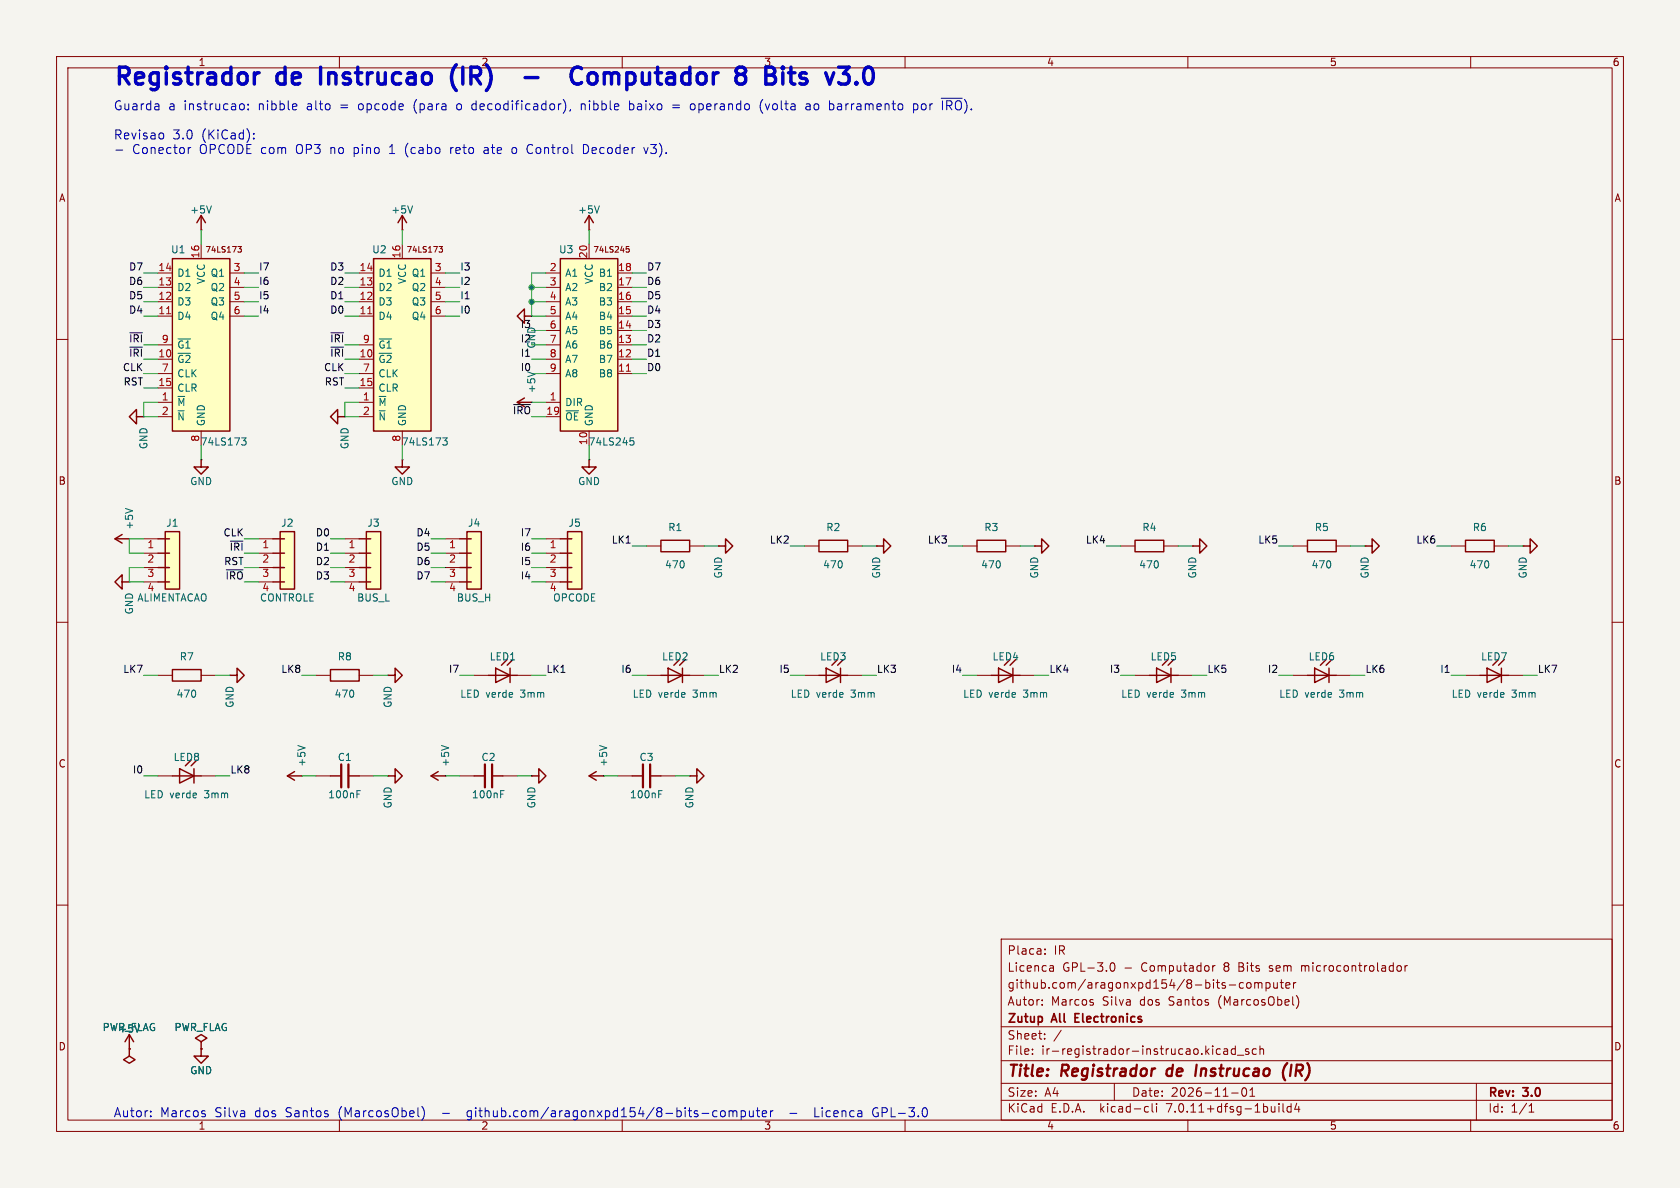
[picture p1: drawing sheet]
<svg xmlns="http://www.w3.org/2000/svg" width="297mm" height="210mm" viewBox="0 0 297 210" stroke-linecap="round" stroke-linejoin="round" font-family="sans-serif">
<path d="M0 0h297v210h-297z" fill="#f5f4ef" stroke="#f5f4ef" stroke-width=".18"/>
<g fill="none" stroke="#840000" stroke-width=".18">
<path d="M10 10h277v190h-277zM12 12h273v186h-273zM60 10v2M110 10v2M160 10v2M210 10v2M260 10v2M10 60h2M27.9 55.9h2.6M27.9 53.3h2.6M27.9 50.8h2.6M27.9 48.3h2.6"/>
<path d="M35.6 40.6h.1M35.6 43.2v2.5M40.6 55.9h2.6M40.6 53.3h2.6M40.6 50.8h2.6M40.6 48.3h2.6M42.1 43.6h.6l-.4 .4 .3 .1 .1 .3-.2 .2h-.3M63.5 55.9h2.5M63.5 53.3h2.5M63.5 50.8h2.5M63.5 48.3h2.5M71.1 40.6h.1"/>
<path d="M71.1 43.2v2.5M76.2 55.9h2.5M76.2 53.3h2.5M76.2 50.8h2.5M76.2 48.3h2.5M77.6 43.6h.6l-.3 .4 .3 .1v.3l-.2 .2h-.2M94 55.9h.1M96.5 58.4h2.6M96.5 55.9h2.6M96.5 53.3h2.6M96.5 50.8h2.6M96.5 48.3h2.6"/>
<path d="M104.1 40.6h.1M104.1 43.2v2.5M109.2 58.4h2.6M109.2 55.9h2.6M109.2 53.3h2.6M109.2 50.8h2.6M109.2 48.3h2.6M110.7 43.6h.5M110.8 44h.3l.2 .1-.1 .4-.4 .1M285 60h2M25.4 73.7h.1M27.9 71.1h2.6"/>
<path d="M27.9 66h2.6M27.9 63.5h2.6M27.9 61h2.6M27.9 73.7h2.6M27.9 68.6h2.6M35.6 76.2v2.5M61 73.7h.1M63.5 71.1h2.5M63.5 66h2.5M63.5 63.5h2.5M63.5 61h2.5M63.5 73.7h2.5"/>
<path d="M63.5 68.6h2.5M71.1 76.2v2.5M94 71.1h.1M96.5 71.1h2.6M96.5 66h2.6M96.5 63.5h2.6M96.5 61h2.6M96.5 73.7h2.6M104.1 76.2v2.5M109.2 66h2.6M109.2 63.5h2.6M109.2 61h2.6"/>
<path d="M22.9 95.3h.1M25.4 95.3h2.5M25.4 97.8h2.5M35.6 81.3h.1M45.7 95.3h2.6M45.7 97.8h2.6M61 95.3h2.5M61 97.8h2.5M71.1 81.3h.1M78.7 95.3h2.6M78.7 97.8h2.6M96.5 95.3h2.6"/>
<path d="M96.5 97.8h2.6M104.1 81.3h.1M114.3 96.5h2.5M121.9 96.5h2.6M127 96.5h.1M142.2 96.5h2.6M149.9 96.5h2.5M154.9 96.5h.1M170.2 96.5h2.5M177.8 96.5h2.5M182.9 96.5h.1M198.1 96.5h2.6"/>
<path d="M205.7 96.5h2.6M210.8 96.5h.1M228.6 96.5h2.5M236.2 96.5h2.6M241.3 96.5h.1M256.5 96.5h2.6M264.2 96.5h2.5M269.2 96.5h.1M10 110h2M22.9 102.9h.1M25.4 100.3h2.5M25.4 102.9h2.5"/>
<path d="M27.9 119.4h2.6M35.6 119.4h2.5M40.6 119.4h.1M45.7 100.3h2.6M45.7 102.9h2.6M55.9 119.4h2.5M61 100.3h2.5M61 102.9h2.5M63.5 119.4h2.5M68.6 119.4h.1M78.7 100.3h2.6M78.7 102.9h2.6"/>
<path d="M83.8 119.4h2.6M91.4 119.4h2.6M96.5 100.3h2.6M96.5 102.9h2.6M114.3 119.4h2.5M121.9 119.4h2.6M142.2 119.4h2.6M149.9 119.4h2.5M172.7 119.4h2.6M180.3 119.4h2.6M200.7 119.4h2.5M208.3 119.4h2.5"/>
<path d="M228.6 119.4h2.5M236.2 119.4h2.6M259.1 119.4h2.5M266.7 119.4h2.5M285 110h2M27.9 137.2h2.6M35.6 137.2h2.5M53.3 137.2h.1M55.9 137.2h2.5M63.5 137.2h2.5M68.6 137.2h.1M78.7 137.2h.1"/>
<path d="M81.3 137.2h2.5M88.9 137.2h2.5M94 137.2h.1M106.7 137.2h.1M109.2 137.2h2.6M116.8 137.2h2.6M121.9 137.2h.1M10 160h2M285 160h2M177 166h108v32h-108zM184.2 177.6v.1M184.2 176.8v.1"/>
<path d="M184.7 168.6v.1M184.7 167.8v.1M185.7 170.7h.3l.2 .2v.8M186.2 171.6l-.5 .1M186.2 171.1h-.5M193.2 177.3v.3M196.4 170.3l.2-.1a.81 .81 0 0 1 .6 .6 .81 .81 0 0 1-.3 .8l-.2 .1a.81 .81 0 0 1-.3-1.4zM214.4 170.7v1M214.8 170.7l-.3 .1-.1 .2M217.3 174.1h1.2M219.8 173.8l-.4-.1-.3 .3v.4l.1 .2h.6M220.5 173.8l.2-.1 .4 .1 .1 .6-.2 .2-.3 .1-.2-.1z"/>
<path d="M221.8 173.8l.4-.1 .3 .2M221.8 173.7v1M222.5 173.9l.2-.2 .3 .1 .1 .9M222.5 173.9v.8M223.8 173.8l.4-.1 .3 .3v.4l-.1 .2h-.6M223.8 173.7v1.5M225.2 173.7v.9l.4 .1 .2-.1M225.8 173.7v1M226.3 173.7h.6M226.5 173.2v1.3l.4 .2M227.3 174.2l.7-.1v-.3l-.5-.1-.2 .2 .1 .7h.6M228.7 173.7v1"/>
<path d="M229.1 173.7l-.3 .1-.1 .2M229.2 176a1.72 1.72 0 0 1 0 2.3M230.1 170.7v1M230.2 170.8h-.1M247 171l.2-.3 .4 .1 .1 .2v.4l-.1 .2-.4 .1-.2-.3M248.4 170.7v1M248.8 170.7l-.3 .1-.1 .2M22.9 185.4h.1M35.6 185.4h.1M60 198v2M110 198v2M160 198v2"/>
<path d="M177 194.5h108M177 191.5h108M177 187.5h108M177 181.5h108M182.5 186.3v.1M182.5 185.5v.1M184.7 183.6v.1M184.7 182.8v.1M187.6 182.1l-1.3 2M197 191.5v3M202.6 195.6l.4 .1M203 196.5l-.4 .1"/>
<path d="M203.7 195.1v1.3l.2 .2M204.5 195.1v.1M204.5 195.6v1M210 198v2M215.3 185.4l.4 .1M215.7 186.3l-.4 .1M216.4 185.5h.6v.9M217 185.8h-.5a.29 .29 0 0 0-.2 .3 .29 .29 0 0 0 .2 .3l.5-.1M217.7 193.2h1.2M218.4 185.5l-.4-.1-.3 .3v.4l.1 .2h.6M218.4 184.9v1.5M218.7 186.5h1.2"/>
<path d="M219.7 192.4l.2-.1a.81 .81 0 0 1 .6 .6 .81 .81 0 0 1-.3 .8l-.2 .1a.81 .81 0 0 1-.3-1.4zM220.7 185.5l-.3-.1-.2 .2v.2l.5 .2v.3h-.5M221 193.8h.8M221 192.7l.4-.4v1.5M222.1 185.5l-.4-.1-.3 .3v.4l.1 .2h.6M222.7 185.5l.3-.1 .3 .1 .1 .9M222.7 184.9v1.5M226.1 195.1v.1M226.1 195.6v1M226.8 195.1v1.3l.2 .2M228.2 195.7l-.4-.1-.3 .3v.4l.2 .2h.5M228.2 195.1v1.5"/>
<path d="M229.2 195l-.3 1.1h.9M229.6 195.6v1M260 198v2M261 191.5v6.5M270.3 196.6h.9M270.3 195.5l.4-.4v1.5"/>
</g>
<path d="M60.3 135.1v4.1M61.6 135.1v4.1M85.7 135.1v4.1M87 135.1v4.1M113.7 135.1v4.1M114.9 135.1v4.1M206.4 189.1l-.2 .7 .3 .4M211.6 188.2l-.3 2M227.6 187.9a2.35 2.35 0 0 0-.4 3.1M228.3 188.2l-.2 2" fill="none" stroke="#840000" stroke-width=".4"/>
<path d="M190.1 179.9h.5M190.8 179.2h-.7v1.5h.7" fill="none" stroke="#840000" stroke-width=".3"/>
<g fill="none" stroke="#840000" stroke-width=".25">
<path d="M34.8 39.4l.8-1.3 .7 1.3M35.6 38.1v2.5M70.4 39.4l.7-1.3 .8 1.3M71.1 38.1v2.5M103.4 39.4l.7-1.3 .8 1.3M104.1 38.1v2.5M30.5 45.7h10.1v30.5h-10.1zM66 45.7h10.2v30.5h-10.2zM92.7 55.9v-1.3l-1.3 1.3 1.3 1.3v-1.3h1.3M99.1 45.7h10.1v30.5h-10.1zM24.1 73.7v-1.3l-1.2 1.3 1.2 1.2v-1.2h1.3M59.7 73.7v-1.3l-1.3 1.3 1.3 1.2v-1.2h1.3"/>
<path d="M91.4 71.1h2.6M92.7 70.4l-1.3 .7 1.3 .8M20.3 95.3h2.6M21.6 94.5l-1.3 .8 1.3 .7M27.9 97.8h2.1M27.9 95.3h2.1M29.2 94h2.5v10.1h-2.5zM35.6 81.3v1.3h1.2l-1.2 1.2-1.3-1.2h1.3M48.3 97.8h2M48.3 95.3h2M49.5 94h2.6v10.1h-2.6zM63.5 97.8h2"/>
<path d="M63.5 95.3h2M64.8 94h2.5v10.1h-2.5zM71.1 81.3v1.3h1.3l-1.3 1.2-1.3-1.2h1.3M81.3 97.8h2M81.3 95.3h2M82.5 94h2.6v10.1h-2.6zM99.1 97.8h2M99.1 95.3h2M100.3 94h2.6v10.1h-2.6zM104.1 81.3v1.3h1.3l-1.3 1.2-1.2-1.2h1.2M116.8 95.5h5.1v2h-5.1zM127 96.5h1.3v-1.2l1.2 1.2-1.2 1.3v-1.3"/>
<path d="M144.8 95.5h5.1v2h-5.1zM154.9 96.5h1.3v-1.2l1.3 1.2-1.3 1.3v-1.3M172.7 95.5h5.1v2h-5.1zM182.9 96.5h1.2v-1.2l1.3 1.2-1.3 1.3v-1.3M200.7 95.5h5v2h-5zM210.8 96.5h1.3v-1.2l1.3 1.2-1.3 1.3v-1.3M231.1 95.5h5.1v2h-5.1zM241.3 96.5h1.3v-1.2l1.2 1.2-1.2 1.3v-1.3M259.1 95.5h5.1v2h-5.1zM269.2 96.5h1.3v-1.2l1.3 1.2-1.3 1.3v-1.3M21.6 102.9v-1.3l-1.3 1.3 1.3 1.2v-1.2h1.3M27.9 102.9h2.1"/>
<path d="M27.9 100.3h2.1M30.5 118.4h5.1v2h-5.1zM40.6 119.4h1.3v-1.3l1.3 1.3-1.3 1.3v-1.3M48.3 102.9h2M48.3 100.3h2M58.4 118.4h5.1v2h-5.1zM63.5 102.9h2M63.5 100.3h2M68.6 119.4h1.2v-1.3l1.3 1.3-1.3 1.3v-1.3M81.3 102.9h2M81.3 100.3h2M86.4 119.4h5"/>
<path d="M87.6 118.1l2.6 1.3-2.6 1.3zM89.7 116.6l-1.1 1M90.2 118.1v2.6M90.7 116.6l-1 1M99.1 102.9h2M99.1 100.3h2M116.8 119.4h5.1M118.1 118.1l2.5 1.3-2.5 1.3zM120.1 116.6l-1 1M120.6 118.1v2.6M121.2 116.6l-1.1 1M144.8 119.4h5.1"/>
<path d="M146 118.1l2.6 1.3-2.6 1.3zM148.1 116.6l-1 1M148.6 118.1v2.6M149.1 116.6l-1 1M175.3 119.4h5M176.5 118.1l2.6 1.3-2.6 1.3zM178.6 116.6l-1.1 1M179.1 118.1v2.6M179.6 116.6l-1 1M203.2 119.4h5.1M204.5 118.1l2.5 1.3-2.5 1.3zM206.5 116.6l-1 1"/>
<path d="M207 118.1v2.6M207.5 116.6l-1 1M231.1 119.4h5.1M232.4 118.1l2.5 1.3-2.5 1.3zM234.4 116.6l-1 1M234.9 118.1v2.6M235.5 116.6l-1.1 1M261.6 119.4h5.1M262.9 118.1l2.5 1.3-2.5 1.3zM264.9 116.6l-1 1M265.4 118.1v2.6M265.9 116.6l-1 1"/>
<path d="M30.5 137.2h5.1M31.7 135.9l2.6 1.3-2.6 1.2zM33.8 134.4l-1 1M34.3 135.9v2.5M34.8 134.4l-1 1M50.8 137.2h2.5M52.1 136.4l-1.3 .8 1.3 .7M58.4 137.2h1.9M61.6 137.2h1.9M68.6 137.2h1.2v-1.3l1.3 1.3-1.3 1.2v-1.2M76.2 137.2h2.5M77.5 136.4l-1.3 .8 1.3 .7"/>
<path d="M83.8 137.2h1.9M87 137.2h1.9M94 137.2h1.2v-1.3l1.3 1.3-1.3 1.2v-1.2M104.1 137.2h2.6M105.4 136.4l-1.3 .8 1.3 .7M111.8 137.2h1.9M114.9 137.2h1.9M121.9 137.2h1.3v-1.3l1.3 1.3-1.3 1.2v-1.2M22.1 184.2l.8-1.3 .7 1.3M22.9 182.9v3.8l1 .6-1 .7-1.1-.7 1.1-.6M35.6 184.2l1-.7-1-.6-1.1 .6 1.1 .7v2.5h1.2l-1.2 1.3-1.3-1.3h1.3"/>
</g>
<g fill="none" stroke="#006464" stroke-width=".18">
<path d="M37.4 36.4l-.4 1.3M72.9 36.4l-.4 1.3M106 36.4l-.5 1.3M42.7 77.4h.8l-.4 .5 .3 .1 .1 .4-.2 .3h-.4M78.3 77.4h.8l-.5 .5 .4 .1 .1 .4-.3 .3h-.3M93.3 65.7l1.3 .5M111.4 77.4h.6M111.5 77.9h.3l.3 .2-.1 .5-.5 .1M22.2 89.9l1.2 .4M52.6 131.8l1.3 .4M63.1 139.8h.6M78 131.8l1.3 .4"/>
<path d="M88.5 139.8h.6M106 131.8l1.3 .4M116.4 139.8h.7M63.1 140.4h.4M88.5 140.4h.4M116.4 140.4h.5"/>
</g>
<g fill="#ffffc2" stroke="#ffffc2" stroke-width=".18">
<path d="M99.1 45.7h10.1v30.5h-10.1z"/>
<path d="M82.5 94h2.6v10.1h-2.6z"/>
<path d="M49.5 94h2.6v10.1h-2.6z"/>
<path d="M100.3 94h2.6v10.1h-2.6z"/>
<path d="M66 45.7h10.2v30.5h-10.2z"/>
<path d="M64.8 94h2.5v10.1h-2.5z"/>
<path d="M29.2 94h2.5v10.1h-2.5z"/>
<path d="M30.5 45.7h10.1v30.5h-10.1z"/>
</g>
<path d="M29.5 55.5h.7M65 55.5h.7M110.7 65.6h.8" fill="none" stroke="#a90000" stroke-width=".18"/>
<path d="M90.8 71.5h3M40 100.7h3" fill="none" stroke="#0f0f0f" stroke-width=".18"/>
<g fill="none" stroke="#0000c2" stroke-width=".18">
<path d="M43.2 18.7l-.1 .6-.4 .1M43.9 19.3v.1M52.4 18.4l.1 .3-.8 .2M83.4 18.7v.4l.2 .2M99.6 17.6a1.83 1.83 0 0 1 0 2.4M100.9 19.3l-.2 .3M102.8 18.4v1M103.2 18.4l-.4 .1M111.3 19.3l.5 .1M111.3 17.8v1.6M118.9 19h1.2M122 19.1l.3 .3 .4-.1"/>
<path d="M134.4 18.7l.1 .6 .3 .7M134.8 17.6l-.2 .3M142.5 18.4h.6l.1 1M143.2 18.7l-.5 .1a.31 .31 0 0 0-.2 .3 .31 .31 0 0 0 .2 .3l.5-.1M146.7 17.8v1.6M147.3 18.4l.1 .3v.4l-.1 .2M161.5 18.4h.5l.3 .3v.4l-.2 .2h-.6M161.5 18.4v1.6M166.4 17.4h3.7M166.6 17.8v1.6M167.4 18.7h.6M167.8 18.7l.5 .7"/>
<path d="M168 17.8h-.6v1.6M20.5 26.5h1.2M28.6 23.5l.3 .3v.5l-.3 .3M33.3 26.1v1M33.7 26.1l-.3 .1-.1 .2M44.9 24.4v.2M44.9 23.6v.1M68.9 27.1h.9M69 25.9l-.1 .1M79.7 26.1v1M79.8 26.2l-.1 .2M86.1 26.1l-.5 .1"/>
<path d="M86.2 26.5h-.4a.31 .31 0 0 0-.3 .3 .31 .31 0 0 0 .3 .3h.4M91 26.1l-.3 .1-.2 .2 .1 .6 .4 .1M93.5 27.1h.4M93.9 25.5l-.4 .1M103.9 25.8l-.4-.3h-.4v1.6h.4l.4-.2M113.8 26.1l.4 1 .4-1M26.7 197.3v.1M26.7 196.4v.2M36.3 197v.3M74.6 195.6a1.83 1.83 0 0 1 0 2.4M82.7 197.9l.1 .1M82.7 196.4l-.1 .3v.4l.1 .2"/>
<path d="M126 197.1l.3 .3 .5-.1M126.8 196.4h-.5l-.3 .3M127.5 196.4h.4l.3 .3v.4l-.3 .3-.4-.1-.1-.2v-.4zM128.9 196.5l.5-.1 .2 .2M128.9 196.4v1M129.6 196.6l.2-.2h.4l.1 1M129.6 196.6v.8M131 196.4h.5l.3 .3v.4l-.2 .2h-.6M131 196.4v1.6M132.5 196.4l.1 .9 .3 .1 .3-.1M133.2 196.4v1M133.7 196.4h.6"/>
<path d="M133.9 195.8v1.4l.1 .1 .3 .1M134.8 196.9l.7-.2v-.3h-.5l-.2 .2v.7h.7M136.2 196.4v1M136.7 196.4h-.3l-.2 .3M139.6 196.8h1.3M144.1 195.8v1.6h.7M155 196.7h.3M155.2 195.9a.79 .79 0 0 0-1 .6 .79 .79 0 0 0 .6 .9l.4-.1"/>
</g>
<g fill="none" stroke="#0000c2" stroke-width=".6">
<path d="M22.7 12.1l-.4-.2h-1.2v3M29.4 11.9l-.1 .1 .1 .1M29.4 11.9l.1 .1-.1 .1M29.4 11.9v.2M33.3 11.9v2.5M40.8 11.9v3M45 12.9v2M45.8 12.9a.77 .77 0 0 0-.8 .5M50.4 11.9v3M56.7 11.9v3M63.3 11.9v2.5M80.7 11.4a3.4 3.4 0 0 0 0 4.6"/>
<path d="M81.8 11.9v3M84.7 12l-.3-.1h-1.1v3M92.8 13.7h2.3M102.8 12.1a1.12 1.12 0 0 0-1.3-.1 1.12 1.12 0 0 0-.5 1.1 1.27 1.27 0 0 0 .3 1.4 1.27 1.27 0 0 0 1.4 .2l.1-.1M104.3 13a.81 .81 0 0 1 1.2 .4v.9a.81 .81 0 0 1-.7 .6 .81 .81 0 0 1-.8-.6v-.9zM106.8 12.9v2M107.3 12.9l-.5 .2M116.3 11.9v2.5M122 11.9v3M130.3 12.1l.4-.2h.6l.4 .2M135.4 11.9v3h1.1a.8 .8 0 0 0 .6-.9 .8 .8 0 0 0-.7-.7M135.4 13.3h1"/>
<path d="M136.4 11.9a.73 .73 0 0 1 .6 .7 .73 .73 0 0 1-.6 .7M138.4 11.9l-.1 .1 .1 .1M138.4 11.9l.1 .1-.1 .1M138.4 11.9v.2M139.8 11.9v2.5M142.3 13.9l.2 .1 .2 .3-.2 .4-.2 .2M142.3 12.9l.2 .1M148.3 11.9h1.8l-1 1.1M153 12.1a.69 .69 0 0 1 1.1 0M154.3 12.4l.1 .6-.1 1.3"/>
</g>
<g fill="none" stroke="#009600" stroke-width=".18">
<path d="M25.4 48.3h2.5M25.4 50.8h2.5M25.4 53.3h2.5M25.4 55.9h2.5M35.6 40.6v2.6M43.2 48.3h2.5M43.2 50.8h2.5M43.2 53.3h2.5M43.2 55.9h2.5M61 48.3h2.5M61 50.8h2.5M61 53.3h2.5"/>
<path d="M61 55.9h2.5M71.1 40.6v2.6M78.7 48.3h2.6M78.7 50.8h2.6M78.7 53.3h2.6M78.7 55.9h2.6M94 50.8h2.5M94 53.3h2.5M94 58.4h2.5M96.5 48.3h-2.5v7.6h2.5M104.1 40.6v2.6M111.8 48.3h2.5"/>
<path d="M111.8 50.8h2.5M111.8 53.3h2.5M111.8 55.9h2.5M111.8 58.4h2.5M25.4 61h2.5M25.4 66h2.5M25.4 68.6h2.5M27.9 71.1h-2.5v2.6h2.5M35.6 78.7v2.6M61 61h2.5M61 66h2.5M61 68.6h2.5"/>
<path d="M63.5 71.1h-2.5v2.6h2.5M71.1 78.7v2.6M94 61h2.5M94 71.1h2.5M94 66h2.5M94 63.5h2.5M104.1 78.7v2.6M111.8 61h2.5M111.8 66h2.5M111.8 63.5h2.5M25.4 95.3h-2.5v2.5h2.5M43.2 97.8h2.5"/>
<path d="M43.2 95.3h2.5M58.4 97.8h2.6M58.4 95.3h2.6M76.2 97.8h2.5M76.2 95.3h2.5M94 97.8h2.5M94 95.3h2.5M111.8 96.5h2.5M124.5 96.5h2.5M139.7 96.5h2.5M152.4 96.5h2.5M167.6 96.5h2.6"/>
<path d="M180.3 96.5h2.6M195.6 96.5h2.5M208.3 96.5h2.5M226.1 96.5h2.5M238.8 96.5h2.5M254 96.5h2.5M266.7 96.5h2.5M25.4 119.4h2.5M25.4 100.3h-2.5v2.6h2.5M38.1 119.4h2.5M43.2 100.3h2.5M53.3 119.4h2.6"/>
<path d="M58.4 102.9h2.6M58.4 100.3h2.6M66 119.4h2.6M76.2 102.9h2.5M76.2 100.3h2.5M81.3 119.4h2.5M94 119.4h2.5M94 102.9h2.5M94 100.3h2.5M111.8 119.4h2.5M124.5 119.4h2.5M139.7 119.4h2.5"/>
<path d="M152.4 119.4h2.5M170.2 119.4h2.5M182.9 119.4h2.5M198.1 119.4h2.6M210.8 119.4h2.6M226.1 119.4h2.5M238.8 119.4h2.5M256.5 119.4h2.6M269.2 119.4h2.6M25.4 137.2h2.5M38.1 137.2h2.5M53.3 137.2h2.6"/>
<path d="M66 137.2h2.6M78.7 137.2h2.6M91.4 137.2h2.6M106.7 137.2h2.5M119.4 137.2h2.5"/>
</g>
<g fill="#009600" stroke="#009600" stroke-width=".18">
<circle cx="94" cy="50.8" r=".46"/>
<circle cx="94" cy="53.3" r=".46"/>
</g>
<g font-size="4.2" fill="#0000c2">
<text x="20" y="16.5">Registrador</text>
<text x="49.2" y="16.5">de</text>
<text x="58" y="16.5">Instrucao</text>
<text x="82.3" y="16.5">(IR)</text>
<text x="108.4" y="16.5">Computador</text>
<text x="138.7" y="16.5">8</text>
<text x="145.1" y="16.5">Bits</text>
</g>
<g font-size="2.8" fill="#840000">
<text x="178" y="190.9">Title:</text>
<text x="187.7" y="190.9">Registrador</text>
<text x="207.1" y="190.9">de</text>
<text x="213" y="190.9">Instrucao</text>
<text x="229.2" y="190.9">(IR)</text>
</g>
<g font-size="2.2" fill="#0000c2">
<text x="20" y="19.8">Guarda</text>
<text x="29.7" y="19.8">a</text>
<text x="32.5" y="19.8">instrucao:</text>
<text x="45.8" y="19.8">nibble</text>
<text x="54.5" y="19.8">alto</text>
<text x="60.5" y="19.8">=</text>
<text x="63.8" y="19.8">opcode</text>
<text x="73.7" y="19.8">(para</text>
<text x="81.4" y="19.8">o</text>
<text x="84.2" y="19.8">decodificador),</text>
<text x="103.7" y="19.8">nibble</text>
<text x="112.3" y="19.8">baixo</text>
<text x="120.1" y="19.8">=</text>
<text x="123.4" y="19.8">operando</text>
<text x="135.8" y="19.8">(volta</text>
<text x="144.1" y="19.8">ao</text>
<text x="148.4" y="19.8">barramento</text>
<text x="163.4" y="19.8">por</text>
<text x="168.6" y="19.8">~{IRO}).</text>
<text x="20" y="25">Revisao</text>
<text x="23.3" y="27.5">Conector</text>
<text x="30.5" y="25">3.0</text>
<text x="35.3" y="27.5">OPCODE com</text>
<text x="35.7" y="25">(KiCad):</text>
<text x="52.5" y="27.5">OP3</text>
<text x="58.7" y="27.5">no</text>
<text x="63" y="27.5">pino</text>
<text x="69.4" y="27.5">1</text>
<text x="72.3" y="27.5">(cabo</text>
<text x="80.4" y="27.5">reto</text>
<text x="86.5" y="27.5">ate</text>
<text x="91.6" y="27.5">o</text>
<text x="94.4" y="27.5">Control</text>
<text x="104.4" y="27.5">Decoder</text>
<text x="115.4" y="27.5">v3).</text>
<text x="20" y="197.8">Autor:</text>
<text x="28.3" y="197.8">Marcos</text>
<text x="38" y="197.8">Silva</text>
<text x="45.2" y="197.8">dos</text>
<text x="50.7" y="197.8">Santos</text>
<text x="60.2" y="197.8">(MarcosObel)</text>
<text x="78.7" y="197.8">-</text>
<text x="83.4" y="197.8">github.com/aragonxpd154/8-bits-computer</text>
<text x="145.4" y="197.8">Licenca</text>
<text x="155.8" y="197.8">GPL-3.0</text>
</g>
<g font-size="2.1" fill="#840000">
<text x="178" y="172">Licenca</text>
<text x="178" y="169">Placa:</text>
<text x="186.3" y="169">IR</text>
<text x="187.8" y="172">GPL-3.0</text>
<text x="198.7" y="172">-</text>
<text x="201.9" y="172">Computador</text>
<text x="216.6" y="172">8</text>
<text x="219.4" y="172">Bits</text>
<text x="224.9" y="172">sem</text>
<text x="230.7" y="172">microcontrolador</text>
<text x="178" y="178">Autor:</text>
<text x="178" y="175">github.com/aragonxpd154/8-bits-computer</text>
<text x="185.8" y="178">Marcos</text>
<text x="195" y="178">Silva</text>
<text x="201.7" y="178">dos</text>
<text x="206.9" y="178">Santos</text>
<text x="215.8" y="178">(MarcosObel)</text>
<text x="178" y="184">Sheet:</text>
<text x="178" y="181.2">Zutup</text>
<text x="186.1" y="181.2">All</text>
<text x="190.7" y="181.2">Electronics</text>
<text x="178" y="186.7">File:</text>
<text x="184.1" y="186.7">ir-registrador-instrucao.kicad_sch</text>
<text x="178" y="196.9">KiCad</text>
<text x="178" y="194.1">Size:</text>
<text x="184.7" y="194.1">A4</text>
<text x="185.7" y="196.9">E.D.A.</text>
<text x="194.6" y="196.9">kicad-cli</text>
<text x="200" y="194.1">Date:</text>
<text x="206.5" y="196.9">7.0.11+dfsg-1build4</text>
<text x="207" y="194.1">2026-11-01</text>
<text x="263" y="194.3">Rev:</text>
<text x="263" y="196.9">Id:</text>
<text x="267.1" y="196.9">1/1</text>
<text x="269.4" y="194.3">3.0</text>
</g>
<g font-size="1.8" fill="#840000">
<text x="35" y="11.9">1</text>
<text x="185" y="11.9">4</text>
<text x="235" y="11.9">5</text>
<text x="285" y="11.9">6</text>
<text x="10.3" y="35.9">A</text>
<text x="285.3" y="35.9">A</text>
<text x="10.3" y="85.9">B</text>
<text x="285.3" y="85.9">B</text>
<text x="10.3" y="135.9">C</text>
<text x="285.3" y="135.9">C</text>
<text x="10.3" y="185.9">D</text>
<text x="285.3" y="185.9">D</text>
<text x="35" y="199.9">1</text>
<text x="85" y="199.9">2</text>
<text x="135" y="199.9">3</text>
<text x="185" y="199.9">4</text>
<text x="235" y="199.9">5</text>
<text x="285" y="199.9">6</text>
</g>
<g font-size="1.8" fill="#0000c2">
<text x="85" y="11.9">2</text>
<text x="135" y="11.9">3</text>
</g>
<g font-size="1.8" fill="#006464">
<text x="33.5" y="37.9">+5V</text>
<text x="69.1" y="37.9">+5V</text>
<text x="102.1" y="37.9">+5V</text>
<text x="30.1" y="45">U1</text>
<text x="65.7" y="45">U2</text>
<text x="98.7" y="45">U3</text>
<text x="31.2" y="51.7">D2</text>
<text x="31.2" y="49.1">D1</text>
<text x="36.4" y="50.3" transform="rotate(-90 36.4 50.3)">VCC</text>
<text x="37.1" y="49.1">Q1</text>
<text x="37.1" y="51.7">Q2</text>
<text x="66.8" y="51.7">D2</text>
<text x="66.8" y="49.1">D1</text>
<text x="72" y="50.3" transform="rotate(-90 72 50.3)">VCC</text>
<text x="72.7" y="49.1">Q1</text>
<text x="72.7" y="51.7">Q2</text>
<text x="99.8" y="49.1">A1</text>
<text x="99.8" y="51.7">A2</text>
<text x="105" y="50.3" transform="rotate(-90 105 50.3)">VCC</text>
<text x="105.8" y="51.7">B2</text>
<text x="105.8" y="49.1">B1</text>
<text x="31.2" y="56.7">D4</text>
<text x="31.2" y="54.2">D3</text>
<text x="37.1" y="54.2">Q3</text>
<text x="37.1" y="56.7">Q4</text>
<text x="66.8" y="56.7">D4</text>
<text x="66.8" y="54.2">D3</text>
<text x="72.7" y="54.2">Q3</text>
<text x="72.7" y="56.7">Q4</text>
<text x="99.8" y="54.2">A3</text>
<text x="99.8" y="56.7">A4</text>
<text x="99.8" y="59.3">A5</text>
<text x="105.8" y="59.3">B5</text>
<text x="105.8" y="56.7">B4</text>
<text x="105.8" y="54.2">B3</text>
<text x="31.2" y="64.4">~{G2}</text>
<text x="31.2" y="61.8">~{G1}</text>
<text x="66.8" y="64.4">~{G2}</text>
<text x="66.8" y="61.8">~{G1}</text>
<text x="94.8" y="61.7" transform="rotate(-90 94.8 61.7)">GND</text>
<text x="99.8" y="61.8">A6</text>
<text x="99.8" y="64.4">A7</text>
<text x="105.8" y="64.4">B7</text>
<text x="105.8" y="61.8">B6</text>
<text x="31.2" y="72">~{M}</text>
<text x="31.2" y="69.4">CLR</text>
<text x="31.2" y="66.9">CLK</text>
<text x="66.8" y="72">~{M}</text>
<text x="66.8" y="69.4">CLR</text>
<text x="66.8" y="66.9">CLK</text>
<text x="94.8" y="69.6" transform="rotate(-90 94.8 69.6)">+5V</text>
<text x="99.8" y="72">DIR</text>
<text x="99.8" y="66.9">A8</text>
<text x="105.8" y="66.9">B8</text>
<text x="31.2" y="74.5">~{N}</text>
<text x="36.4" y="75.4" transform="rotate(-90 36.4 75.4)">GND</text>
<text x="66.8" y="74.5">~{N}</text>
<text x="72" y="75.4" transform="rotate(-90 72 75.4)">GND</text>
<text x="99.8" y="74.5">~{OE}</text>
<text x="105" y="75.4" transform="rotate(-90 105 75.4)">GND</text>
<text x="26.3" y="79.5" transform="rotate(-90 26.3 79.5)">GND</text>
<text x="35.4" y="79">74LS173</text>
<text x="61.8" y="79.5" transform="rotate(-90 61.8 79.5)">GND</text>
<text x="70.9" y="79">74LS173</text>
<text x="103.9" y="79">74LS245</text>
<text x="33.5" y="86">GND</text>
<text x="69.1" y="86">GND</text>
<text x="102.1" y="86">GND</text>
<text x="23.7" y="93.7" transform="rotate(-90 23.7 93.7)">+5V</text>
<text x="29.3" y="93.3">J1</text>
<text x="49.6" y="93.3">J2</text>
<text x="64.8" y="93.3">J3</text>
<text x="82.6" y="93.3">J4</text>
<text x="100.4" y="93.3">J5</text>
<text x="118" y="94.1">R1</text>
<text x="146" y="94.1">R2</text>
<text x="173.9" y="94.1">R3</text>
<text x="201.9" y="94.1">R4</text>
<text x="232.3" y="94.1">R5</text>
<text x="260.3" y="94.1">R6</text>
<text x="117.5" y="100.7">470</text>
<text x="145.4" y="100.7">470</text>
<text x="173.3" y="100.7">470</text>
<text x="201.3" y="100.7">470</text>
<text x="231.8" y="100.7">470</text>
<text x="259.7" y="100.7">470</text>
<text x="24.2" y="106.5">ALIMENTACAO</text>
<text x="45.9" y="106.5">CONTROLE</text>
<text x="46.3" y="104.9">4</text>
<text x="63" y="106.5">BUS_L</text>
<text x="80.7" y="106.5">BUS_H</text>
<text x="97.1" y="104.9">4</text>
<text x="97.7" y="106.5">OPCODE</text>
<text x="127.9" y="102.4" transform="rotate(-90 127.9 102.4)">GND</text>
<text x="155.8" y="102.4" transform="rotate(-90 155.8 102.4)">GND</text>
<text x="183.7" y="102.4" transform="rotate(-90 183.7 102.4)">GND</text>
<text x="211.7" y="102.4" transform="rotate(-90 211.7 102.4)">GND</text>
<text x="242.2" y="102.4" transform="rotate(-90 242.2 102.4)">GND</text>
<text x="270.1" y="102.4" transform="rotate(-90 270.1 102.4)">GND</text>
<text x="23.7" y="108.7" transform="rotate(-90 23.7 108.7)">GND</text>
<text x="31.7" y="116.9">R7</text>
<text x="59.6" y="116.9">R8</text>
<text x="86.5" y="116.9">LED1</text>
<text x="116.9" y="116.9">LED2</text>
<text x="144.9" y="116.9">LED3</text>
<text x="175.4" y="116.9">LED4</text>
<text x="203.3" y="116.9">LED5</text>
<text x="231.2" y="116.9">LED6</text>
<text x="261.7" y="116.9">LED7</text>
<text x="31.1" y="123.5">470</text>
<text x="41.5" y="125.2" transform="rotate(-90 41.5 125.2)">GND</text>
<text x="59" y="123.5">470</text>
<text x="69.4" y="125.2" transform="rotate(-90 69.4 125.2)">GND</text>
<text x="81.3" y="123.5">LED verde</text>
<text x="92.1" y="123.5">3mm</text>
<text x="111.7" y="123.5">LED verde</text>
<text x="122.6" y="123.5">3mm</text>
<text x="139.7" y="123.5">LED verde</text>
<text x="150.6" y="123.5">3mm</text>
<text x="170.2" y="123.5">LED verde</text>
<text x="181" y="123.5">3mm</text>
<text x="198.1" y="123.5">LED verde</text>
<text x="209" y="123.5">3mm</text>
<text x="226" y="123.5">LED verde</text>
<text x="236.9" y="123.5">3mm</text>
<text x="256.5" y="123.5">LED verde</text>
<text x="267.4" y="123.5">3mm</text>
<text x="30.6" y="134.7">LED8</text>
<text x="54.2" y="135.6" transform="rotate(-90 54.2 135.6)">+5V</text>
<text x="59.6" y="134.7">C1</text>
<text x="79.6" y="135.6" transform="rotate(-90 79.6 135.6)">+5V</text>
<text x="85" y="134.7">C2</text>
<text x="107.5" y="135.6" transform="rotate(-90 107.5 135.6)">+5V</text>
<text x="113" y="134.7">C3</text>
<text x="25.4" y="141.3">LED verde</text>
<text x="36.3" y="141.3">3mm</text>
<text x="57.9" y="141.3">100nF</text>
<text x="69.4" y="143" transform="rotate(-90 69.4 143)">GND</text>
<text x="83.3" y="141.3">100nF</text>
<text x="94.8" y="143" transform="rotate(-90 94.8 143)">GND</text>
<text x="111.3" y="141.3">100nF</text>
<text x="122.8" y="143" transform="rotate(-90 122.8 143)">GND</text>
<text x="18" y="182.5">PWR_FLAG</text>
<text x="20.8" y="182.7">+5V</text>
<text x="30.7" y="182.5">PWR_FLAG</text>
<text x="33.5" y="190.1">GND</text>
</g>
<g font-size="1.8" fill="#0f0f0f">
<text x="22.7" y="47.9">D7</text>
<text x="45.7" y="47.9">I7</text>
<text x="58.3" y="47.9">D3</text>
<text x="81.3" y="47.9">I3</text>
<text x="114.3" y="47.9">D7</text>
<text x="22.7" y="53">D5</text>
<text x="22.7" y="50.5">D6</text>
<text x="45.7" y="50.5">I6</text>
<text x="45.7" y="53">I5</text>
<text x="58.3" y="50.5">D2</text>
<text x="58.3" y="53">D1</text>
<text x="81.3" y="53">I1</text>
<text x="81.3" y="50.5">I2</text>
<text x="114.3" y="50.5">D6</text>
<text x="114.3" y="53">D5</text>
<text x="22.7" y="55.5">D4</text>
<text x="45.7" y="55.5">I4</text>
<text x="58.3" y="55.5">D0</text>
<text x="81.3" y="55.5">I0</text>
<text x="92" y="58.1">I3</text>
<text x="114.3" y="55.5">D4</text>
<text x="114.3" y="58.1">D3</text>
<text x="21.6" y="65.7">CLK</text>
<text x="22.7" y="60.6">~{IRI}</text>
<text x="57.2" y="65.7">CLK</text>
<text x="58.3" y="60.6">~{IRI}</text>
<text x="92" y="60.6">I2</text>
<text x="92" y="63.2">I1</text>
<text x="92" y="65.7">I0</text>
<text x="114.3" y="60.6">D2</text>
<text x="114.3" y="63.2">D1</text>
<text x="114.3" y="65.7">D0</text>
<text x="21.7" y="68.2">RST</text>
<text x="57.3" y="68.2">RST</text>
<text x="39.4" y="94.9">CLK</text>
<text x="55.7" y="94.9">D0</text>
<text x="73.5" y="94.9">D4</text>
<text x="92" y="94.9">I7</text>
<text x="39.5" y="100">RST</text>
<text x="40.5" y="97.4">~{IRI}</text>
<text x="55.7" y="100">D2</text>
<text x="55.7" y="97.4">D1</text>
<text x="73.5" y="100">D6</text>
<text x="73.5" y="97.4">D5</text>
<text x="92" y="100">I5</text>
<text x="92" y="97.4">I6</text>
<text x="108" y="96.2">LK1</text>
<text x="136" y="96.2">LK2</text>
<text x="163.9" y="96.2">LK3</text>
<text x="191.9" y="96.2">LK4</text>
<text x="222.3" y="96.2">LK5</text>
<text x="250.3" y="96.2">LK6</text>
<text x="55.7" y="102.5">D3</text>
<text x="73.5" y="102.5">D7</text>
<text x="92" y="102.5">I4</text>
<text x="21.7" y="119">LK7</text>
<text x="49.6" y="119">LK8</text>
<text x="79.3" y="119">I7</text>
<text x="96.5" y="119">LK1</text>
<text x="109.7" y="119">I6</text>
<text x="127" y="119">LK2</text>
<text x="137.7" y="119">I5</text>
<text x="154.9" y="119">LK3</text>
<text x="168.2" y="119">I4</text>
<text x="185.4" y="119">LK4</text>
<text x="196.1" y="119">I3</text>
<text x="213.4" y="119">LK5</text>
<text x="224" y="119">I2</text>
<text x="241.3" y="119">LK6</text>
<text x="254.5" y="119">I1</text>
<text x="271.8" y="119">LK7</text>
<text x="23.4" y="136.8">I0</text>
<text x="40.6" y="136.8">LK8</text>
</g>
<g font-size="1.8" fill="#a90000">
<text x="35.3" y="45.8" transform="rotate(-90 35.3 45.8)">16</text>
<text x="70.9" y="45.8" transform="rotate(-90 70.9 45.8)">16</text>
<text x="103.9" y="45.8" transform="rotate(-90 103.9 45.8)">20</text>
<text x="27.9" y="53.1">12</text>
<text x="27.9" y="50.5">13</text>
<text x="27.9" y="48">14</text>
<text x="41.2" y="48">3</text>
<text x="41.2" y="50.5">4</text>
<text x="41.2" y="53.1">5</text>
<text x="63.5" y="53.1">12</text>
<text x="63.5" y="50.5">13</text>
<text x="63.5" y="48">14</text>
<text x="76.8" y="48">3</text>
<text x="76.8" y="50.5">4</text>
<text x="76.8" y="53.1">5</text>
<text x="97.1" y="48">2</text>
<text x="97.1" y="50.5">3</text>
<text x="97.1" y="53.1">4</text>
<text x="109.2" y="53.1">16</text>
<text x="109.2" y="50.5">17</text>
<text x="109.2" y="48">18</text>
<text x="27.9" y="55.6">11</text>
<text x="41.2" y="55.6">6</text>
<text x="63.5" y="55.6">11</text>
<text x="76.8" y="55.6">6</text>
<text x="97.1" y="55.6">5</text>
<text x="97.1" y="58.2">6</text>
<text x="109.2" y="58.2">14</text>
<text x="109.2" y="55.6">15</text>
<text x="28.5" y="65.8">7</text>
<text x="28.5" y="60.7">9</text>
<text x="64.1" y="65.8">7</text>
<text x="64.1" y="60.7">9</text>
<text x="97.1" y="60.7">7</text>
<text x="97.1" y="63.2">8</text>
<text x="97.1" y="65.8">9</text>
<text x="109.2" y="65.8">11</text>
<text x="109.2" y="63.2">12</text>
<text x="109.2" y="60.7">13</text>
<text x="27.9" y="68.3">15</text>
<text x="28.5" y="70.9">1</text>
<text x="63.5" y="68.3">15</text>
<text x="64.1" y="70.9">1</text>
<text x="97.1" y="70.9">1</text>
<text x="28.5" y="73.4">2</text>
<text x="64.1" y="73.4">2</text>
<text x="35.3" y="78.2" transform="rotate(-90 35.3 78.2)">8</text>
<text x="70.9" y="78.2" transform="rotate(-90 70.9 78.2)">8</text>
<text x="103.9" y="78.8" transform="rotate(-90 103.9 78.8)">10</text>
<text x="26" y="97.2">1</text>
<text x="26" y="99.8">2</text>
<text x="46.3" y="97.2">1</text>
<text x="46.3" y="99.8">2</text>
<text x="61.5" y="97.2">1</text>
<text x="61.5" y="99.8">2</text>
<text x="79.3" y="97.2">1</text>
<text x="79.3" y="99.8">2</text>
<text x="97.1" y="97.2">1</text>
<text x="97.1" y="99.8">2</text>
<text x="26" y="102.3">3</text>
<text x="26" y="104.9">4</text>
<text x="61.5" y="102.3">3</text>
<text x="61.5" y="104.9">4</text>
<text x="79.3" y="102.3">3</text>
<text x="79.3" y="104.9">4</text>
<text x="97.1" y="102.3">3</text>
</g>
<g font-size="1.8" fill="#009600">
<text x="22.7" y="63.2">~{IRI} 10</text>
<text x="58.3" y="63.2">~{IRI} 10</text>
<text x="90.6" y="73.3">~{IRO} 19</text>
<text x="39.8" y="102.5">~{IRO} 3</text>
</g>
<g font-size="1.4" fill="#840000">
<text x="36.3" y="44.8">74LS173</text>
<text x="71.8" y="44.8">74LS173</text>
<text x="104.8" y="44.8">74LS245</text>
</g>
</svg>
